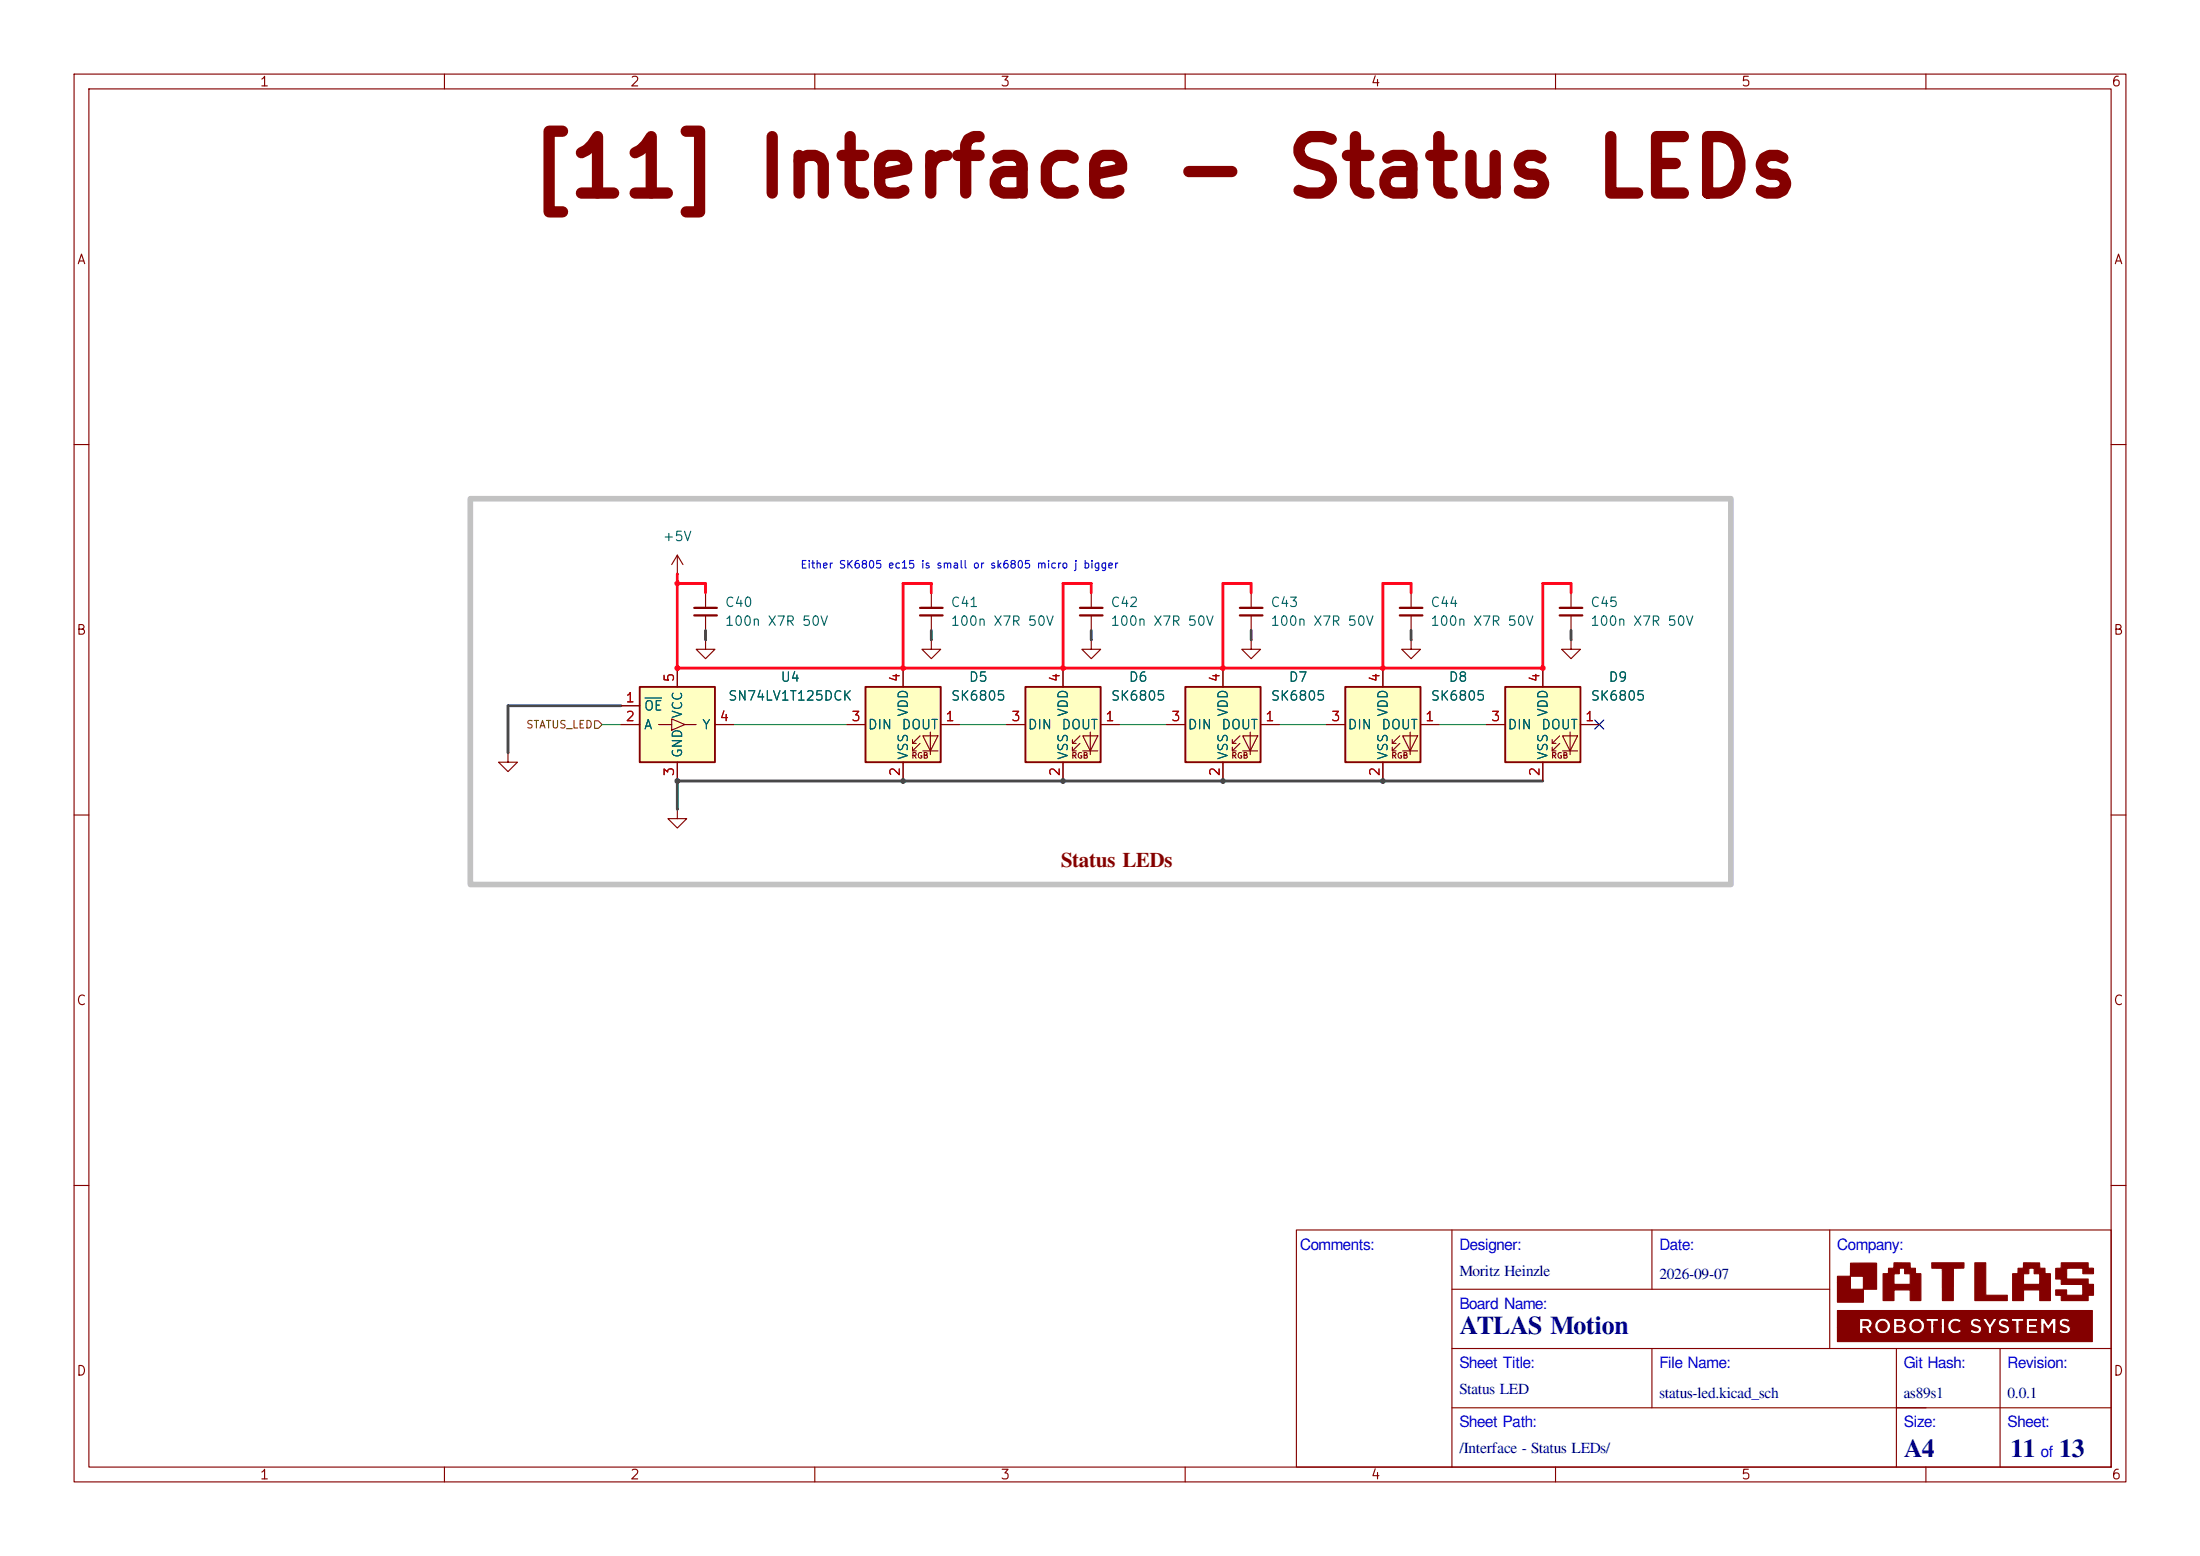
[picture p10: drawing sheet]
<svg xmlns="http://www.w3.org/2000/svg" width="297mm" height="210mm" viewBox="0 0 297 210" stroke-linecap="round" stroke-linejoin="round" font-family="sans-serif">
<g fill="none" stroke="#840000" stroke-width=".15">
<path d="M10 10h277v190h-277zM12 12h273v186h-273zM60 10v2M110 10v2M160 10v2M210 10v2M260 10v2M10 60h2M285 60h2M212.1 86.4v1.2h1.3l-1.3 1.3-1.3-1.3h1.3M212.1 86.4h.1M10 110h2"/>
<path d="M68.6 101.6v1.3h1.2l-1.2 1.2-1.3-1.2h1.3M68.6 101.6h.1M285 110h2M10 160h2M175 166h110v32h-110zM196 174h51M196 166v32M223 166v8M247 166v16M285 160h2M60 198v2M110 198v2"/>
<path d="M160 198v2M196 190h89M196 182h89M210 198v2M223 182v8M256 182v16M260 198v2M270 182v16"/>
</g>
<g fill="#840000" stroke="#840000" stroke-width=".15">
<path d="M248.1 176.9h34.4v4.2h-34.4v-1.9h2.9l.1 .8h.4v-.7h.3l.5 .7h.2h.3l-.5-.7 .4-.4h.4v.2a1.08 1.08 0 0 0 1.1 .9 1.08 1.08 0 0 0 1-1h.4v1h.9a.59 .59 0 0 0 .8-.3 .59 .59 0 0 0-.2-.7v-.1h.6a1.07 1.07 0 0 0 1.4 1.1 1.07 1.07 0 0 0 .3-1.9h.6v.3h.6v1.6h.5v-1h1v1h.4v-1h.4a1.07 1.07 0 0 0 .7 1 1.07 1.07 0 0 0 1.2-.3h1.1l.1 .1a1.04 1.04 0 0 0 1.5-.2 .6 .6 0 0 0-.6-.8l-.4-.2v-.1a.54 .54 0 0 1 .7 0l.3-.3-.4-.2h.6l.3 .6a1.37 1.37 0 0 1 .4 1.4h.5v-.3h.8a1 1 0 0 0 1.6-.2 .68 .68 0 0 0-.8-.8l-.2-.1v-.2l.2-.1 .5 .2 .2-.4h.3v.2l.6 .1v1.6h.5v-1h1v1h1.5v-.4h-1.1v-.4h1v-.2h.5v1h.5v-1.3l.5 .8 .6-.8v1.3h.5v-.3h.3a.95 .95 0 0 0 1.6-.2 .72 .72 0 0 0-.8-.8l-.3-.2a.54 .54 0 0 1 .8 0l.3-.3a.85 .85 0 0 0-1.5 .3 .84 .84 0 0 0 .9 .7l.2 .2a.64 .64 0 0 1-.9 0l-.3 .3h-.3v-1.8h-.5l-.6 .9-.5-.9h-.5v1.1h-.5v-.2h-1v-.4h1.1v-.5h-1.5v1.1h-1v-.6h.6v-.5h-1.7v.2h-.3l-.3-.1a.68 .68 0 0 0-.9 .1 .68 .68 0 0 0 0 .9l.5 .2a.27 .27 0 0 1 .2 0 .27 .27 0 0 1 .1 .3 .92 .92 0 0 1-.8-.1l-.3 .3h-.8v-.5l.7-1.2-.5-.1-.5 .8-.4-.8h-1.3a.64 .64 0 0 0-.9 .5 .64 .64 0 0 0 .7 .8l.4 .2a.39 .39 0 0 1-.3 .2 .39 .39 0 0 1-.4-.1l-.2-.1-.3 .3h-1.1l-.3-.3a.63 .63 0 0 1-.9 0 .63 .63 0 0 1 0-.9 .63 .63 0 0 1 .9 0l.3-.3a1.09 1.09 0 0 0-1.2-.2 1.09 1.09 0 0 0-.7 1h-.4v-1.1h-.4v1.1h-1v-.6h.6v-.5h-1.7v.2h-.6a1.08 1.08 0 0 0-1.7 .8h-.6l.1-.2a.64 .64 0 0 0-.2-.6 .64 .64 0 0 0-.7-.1l-.7-.1v1.1h-.4a1.08 1.08 0 0 0-1-1.1 1.08 1.08 0 0 0-1.1 1h-.4v-.1a.77 .77 0 0 0-1-.9l-.7 .1v1.2h-2.9z"/>
<path d="M248.1 172.3h1.7v-1.8h3.5v3.5h-1.7v1.8h-3.5v-2.7h1.7v.9h1.8v-1.7h-1.8v.8h-1.7z"/>
<path d="M254.2 171.9h1.5v1.4h2.2v-1.4h-.8v-.7h-.7v.7h-1.5l.1-.7h.7v-.8l2.2 .1v.7h.7v.7h.7v3.6h-1.4v-1.4h-2.2v1.4h-1.5z"/>
<path d="M260.8 170.4h4.3v.7l-1.4 .1v4.3h-1.5v-4.3h-1.4z"/>
<path d="M266.6 170.4h1.5v4.4h2.9v.7h-4.4z"/>
<path d="M271.7 171.9h1.5v1.4h2.2v-1.4h-.8v-.7h-.7v.7h-1.5v-.7h.8v-.8l2.2 .1v.7h.7v.7h.7v3.6h-1.4v-1.4h-2.2v1.4h-1.5z"/>
<path d="M277.5 171.2h.8v-.8h3.6v.8h.7v.7h-1.4v-.7h-2.2v1.4h2.9v.7h.7v1.5h-.7v.7h-3.6v-.7h-.8v-.7h1.5v.7h2.2v-1.4l-2.9-.1v-.7h-.8z"/>
<path d="M251.5 178.4h.5a.31 .31 0 0 1 .3 .4 .31 .31 0 0 1-.5 .1l-.3 .1z"/>
<path d="M256.1 179.1h.3a.38 .38 0 0 1 .5 .4l-.2 .1h-.6z"/>
<path d="M256.1 178.4h.6l.1 .1v.1l-.1 .1-.6 .1z"/>
<circle cx="254.2" cy="179" r=".63"/>
<circle cx="258.8" cy="179" r=".63"/>
</g>
<path d="M86.4 92.7h10.1v10.2h-10.1z" fill="#ffffc2"/>
<path d="M86.4 92.7h10.1v10.2h-10.1z" fill="none" stroke="#840000" stroke-width=".25"/>
<g fill="none" stroke="#840000" stroke-width=".15">
<path d="M91.4 77.5h.1M91.4 74.9v2.6M91.4 74.9l-.7 1.3M91.4 74.9l.8 1.3M83.8 97.8h2.6M83.8 95.3h2.6M88.9 97.8h1.8M90.7 97l1.8 .8-1.8 .8zM91.4 90.2v2.5M92.5 97.8h1.5M95.2 86.4v1.2h1.3l-1.3 1.3-1.2-1.3h1.2M95.2 86.4h.1"/>
<path d="M95.2 80v2M95.2 83.1v2M96.5 97.8h2.6M168.9 86.4v1.2h1.3l-1.3 1.3-1.3-1.3h1.3M168.9 86.4h.1M91.4 109.2v1.3h1.3l-1.3 1.3-1.2-1.3h1.2M91.4 109.2h.1M91.4 102.9v2.5"/>
</g>
<path d="M87.1 94.2h2.2" fill="none" stroke="#006464" stroke-width=".15"/>
<path d="M93.7 82h3.1M93.7 83.1h3.1" fill="none" stroke="#840000" stroke-width=".3"/>
<path d="M181.6 92.7h10.2v10.2h-10.2z" fill="#ffffc2"/>
<path d="M179.1 97.8h2.5M186.7 90.2v2.5M189 99.3l-1 1v-.5M189.4 99.3h2l-1 2zM190.4 98.8v3.1M191.8 97.8h2.5M186.7 102.9v2.5M188 100.3h.5M188 101.3h.5M189 100.3l-1 1v-.5M189.4 101.3h2" fill="none" stroke="#840000" stroke-width=".15"/>
<path d="M181.6 92.7h10.2v10.2h-10.2z" fill="none" stroke="#840000" stroke-width=".25"/>
<path d="M203.2 92.7h10.2v10.2h-10.2z" fill="#ffffc2"/>
<g fill="none" stroke="#840000" stroke-width=".15">
<path d="M200.7 97.8h2.5M208.3 90.2v2.5M210.6 99.3l-1.1 1v-.5M210.9 99.3h2.1l-1 2zM212 98.8v3.1M212.1 80v2M212.1 83.1v2M213.4 97.8h2.5M208.3 102.9v2.5M209.5 100.3h.6M209.5 101.3h.6M210.6 100.3l-1.1 1v-.5"/>
<path d="M210.9 101.3h2.1"/>
</g>
<path d="M203.2 92.7h10.2v10.2h-10.2z" fill="none" stroke="#840000" stroke-width=".25"/>
<path d="M210.6 82h3M210.6 83.1h3" fill="none" stroke="#840000" stroke-width=".3"/>
<path d="M116.8 92.7h10.2v10.2h-10.2z" fill="#ffffc2"/>
<g fill="none" stroke="#840000" stroke-width=".15">
<path d="M114.3 97.8h2.5M121.9 90.2v2.5M124.2 99.3l-1 1v-.5M124.6 99.3h2l-1 2zM125.6 98.8v3.1M125.7 86.4v1.2h1.3l-1.3 1.3-1.2-1.3h1.2M125.7 86.4h.1M125.7 80v2M125.7 83.1v2M127 97.8h2.5M168.9 80v2M168.9 83.1v2"/>
<path d="M190.5 86.4v1.2h1.3l-1.3 1.3-1.3-1.3h1.3M190.5 86.4h.1M190.5 80v2M190.5 83.1v2M121.9 102.9v2.5M123.2 100.3h.5M123.2 101.3h.5M124.2 100.3l-1 1v-.5M124.6 101.3h2"/>
</g>
<path d="M116.8 92.7h10.2v10.2h-10.2z" fill="none" stroke="#840000" stroke-width=".25"/>
<path d="M124.2 82h3.1M124.2 83.1h3.1M167.4 82h3M167.4 83.1h3M189 82h3M189 83.1h3" fill="none" stroke="#840000" stroke-width=".3"/>
<path d="M160 92.7h10.2v10.2h-10.2z" fill="#ffffc2"/>
<g fill="none" stroke="#840000" stroke-width=".15">
<path d="M147.3 86.4v1.2h1.3l-1.3 1.3-1.3-1.3h1.3M147.3 86.4h.1M147.3 80v2M147.3 83.1v2M157.5 97.8h2.5M165.1 90.2v2.5M167.4 99.3l-1 1v-.5M167.8 99.3h2l-1 2zM168.8 98.8v3.1M170.2 97.8h2.5M165.1 102.9v2.5M166.4 100.3h.5"/>
<path d="M166.4 101.3h.5M167.4 100.3l-1 1v-.5M167.8 101.3h2"/>
</g>
<path d="M160 92.7h10.2v10.2h-10.2z" fill="none" stroke="#840000" stroke-width=".25"/>
<path d="M145.8 82h3M145.8 83.1h3" fill="none" stroke="#840000" stroke-width=".3"/>
<path d="M138.4 92.7h10.2v10.2h-10.2z" fill="#ffffc2"/>
<g fill="none" stroke="#840000" stroke-width=".15">
<path d="M83.8 97.8h2.6M83.8 95.3h2.6M91.4 90.2v2.5M96.5 97.8h2.6M114.3 97.8h2.5M121.9 90.2v2.5M127 97.8h2.5M135.9 97.8h2.5M143.5 90.2v2.5M145.8 99.3l-1 1v-.5M146.2 99.3h2l-1 2zM147.2 98.8v3.1"/>
<path d="M148.6 97.8h2.5M157.5 97.8h2.5M165.1 90.2v2.5M170.2 97.8h2.5M179.1 97.8h2.5M186.7 90.2v2.5M191.8 97.8h2.5M200.7 97.8h2.5M208.3 90.2v2.5M213.4 97.8h2.5M91.4 102.9v2.5M121.9 102.9v2.5"/>
<path d="M143.5 102.9v2.5M144.8 100.3h.5M144.8 101.3h.5M145.8 100.3l-1 1v-.5M146.2 101.3h2M165.1 102.9v2.5M186.7 102.9v2.5M208.3 102.9v2.5"/>
</g>
<path d="M138.4 92.7h10.2v10.2h-10.2z" fill="none" stroke="#840000" stroke-width=".25"/>
<path d="M80.3 97.3h.5l.5 .5-.5 .5h-.5z" fill="none" stroke="#725600" stroke-width=".15"/>
<path d="M91.4 78.7h3.8v1.3M91.4 77.5v12.7h116.9v-11.5h3.8v1.3M125.7 80v-1.3h-3.8v11.5M147.3 80v-1.3h-3.8v11.5M168.9 80v-1.3h-3.8v11.5M190.5 80v-1.3h-3.8v11.5" fill="none" stroke="#ff061c" stroke-width=".38"/>
<path d="M81.3 97.8h2.5M99.1 97.8h15.2M129.5 97.8h6.4M151.1 97.8h6.4M172.7 97.8h6.4M194.3 97.8h6.4" fill="none" stroke="#009600" stroke-width=".15"/>
<path d="M83.8 95.3h-15.2v6.3M95.2 85.1v1.3M125.7 85.1v1.3M147.3 85.1v1.3M168.9 85.1v1.3M190.5 85.1v1.3M212.1 85.1v1.3M208.3 105.4h-116.9v3.8" fill="none" stroke="#484848" stroke-width=".38"/>
<path d="M215.3 97.2l1.2 1.2M216.5 97.2l-1.2 1.2" fill="none" stroke="#000084" stroke-width=".15"/>
<path d="M63.5 67.3h170.2v52.1h-170.2z" fill="none" stroke="#c2c2c2" stroke-width=".76"/>
<path d="M87.1 94.2h2.2" fill="none" stroke="#006464" stroke-width=".15"/>
<g fill="#ff061c" stroke="#ff061c" stroke-width=".14">
<circle cx="91.4" cy="78.7" r=".32"/>
<circle cx="91.4" cy="90.2" r=".32"/>
<circle cx="121.9" cy="90.2" r=".32"/>
<circle cx="143.5" cy="90.2" r=".32"/>
<circle cx="165.1" cy="90.2" r=".32"/>
<circle cx="186.7" cy="90.2" r=".32"/>
<circle cx="208.3" cy="90.2" r=".32"/>
</g>
<g fill="#484848" stroke="#484848" stroke-width=".14">
<circle cx="91.4" cy="105.4" r=".32"/>
<circle cx="121.9" cy="105.4" r=".32"/>
<circle cx="143.5" cy="105.4" r=".32"/>
<circle cx="165.1" cy="105.4" r=".32"/>
<circle cx="186.7" cy="105.4" r=".32"/>
</g>
<text font-size="7.6" fill="#840000" x="71.2" y="28.4">[11] Interface - Status LEDs</text>
<g font-size="3.5" fill="#00007f">
<text x="197" y="180.1">ATLAS Motion</text>
<text x="257" y="196.6">A4</text>
<text x="271.4" y="196.6">11</text>
<text x="278" y="196.6">13</text>
</g>
<text font-size="2.8" fill="#840000" x="143.2" y="117">Status LEDs</text>
<g font-size="2.1" fill="#00f">
<text x="175.5" y="168.7">Comments:</text>
<text x="197" y="168.7">Designer:</text>
<text x="224" y="168.7">Date:</text>
<text x="248" y="168.7">Company:</text>
<text x="197" y="176.7">Board Name:</text>
<text x="197" y="184.7">Sheet Title:</text>
<text x="224" y="184.7">File Name:</text>
<text x="257" y="184.7">Git Hash:</text>
<text x="271" y="184.7">Revision:</text>
<text x="197" y="192.7">Sheet Path:</text>
<text x="257" y="192.7">Size:</text>
<text x="271" y="192.7">Sheet:</text>
<text x="275.5" y="196.7">of</text>
</g>
<g font-size="2.1" fill="#00007f">
<text x="197" y="172.2">Moritz Heinzle</text>
<text x="224" y="172.7">2026-09-07</text>
<text x="197" y="188.2">Status LED</text>
<text x="224" y="188.7">status-led.kicad_sch</text>
<text x="257" y="188.7">as89s1</text>
<text x="271" y="188.7">0.0.1</text>
<text x="197" y="196.2">/Interface - Status LEDs/</text>
</g>
<g font-size="1.3" fill="#840000">
<text x="35" y="12">1</text>
<text x="85" y="12">2</text>
<text x="135" y="12">3</text>
<text x="185" y="12">4</text>
<text x="235" y="12">5</text>
<text x="285" y="12">6</text>
<text x="10.3" y="36">A</text>
<text x="285.3" y="36">A</text>
<text x="10.2" y="86">B</text>
<text x="285.2" y="86">B</text>
<text x="10.2" y="136">C</text>
<text x="285.2" y="136">C</text>
<text x="10.2" y="186">D</text>
<text x="285.2" y="186">D</text>
<text x="35" y="200">1</text>
<text x="85" y="200">2</text>
<text x="135" y="200">3</text>
<text x="185" y="200">4</text>
<text x="235" y="200">5</text>
<text x="285" y="200">6</text>
</g>
<g font-size="1.3" fill="#006464">
<text x="89.4" y="73.4">+5V</text>
<text x="97.8" y="82.2">C40</text>
<text x="128.3" y="82.2">C41</text>
<text x="149.8" y="82.2">C42</text>
<text x="171.4" y="82.2">C43</text>
<text x="193" y="82.2">C44</text>
<text x="214.6" y="82.2">C45</text>
<text x="97.8" y="84.8">100n X7R 50V</text>
<text x="128.3" y="84.8">100n X7R 50V</text>
<text x="149.8" y="84.8">100n X7R 50V</text>
<text x="171.4" y="84.8">100n X7R 50V</text>
<text x="193" y="84.8">100n X7R 50V</text>
<text x="214.6" y="84.8">100n X7R 50V</text>
<text x="98.2" y="94.9">SN74LV1T125DCK</text>
<text x="105.3" y="92.3">U4</text>
<text x="128.3" y="94.9">SK6805</text>
<text x="130.7" y="92.3">D5</text>
<text x="149.9" y="94.9">SK6805</text>
<text x="152.3" y="92.3">D6</text>
<text x="171.5" y="94.9">SK6805</text>
<text x="173.9" y="92.3">D7</text>
<text x="193.1" y="94.9">SK6805</text>
<text x="195.5" y="92.3">D8</text>
<text x="214.7" y="94.9">SK6805</text>
<text x="217.1" y="92.3">D9</text>
<text x="86.8" y="96.2">OE</text>
<text x="86.8" y="98.8">A</text>
<text x="92.4" y="97.1" transform="rotate(-90 92.4 97.1)">VCC</text>
<text x="94.7" y="98.8">Y</text>
<text x="117.1" y="98.8">DIN</text>
<text x="121.6" y="98.8">DOUT</text>
<text x="122.9" y="96.8" transform="rotate(-90 122.9 96.8)">VDD</text>
<text x="138.7" y="98.8">DIN</text>
<text x="143.2" y="98.8">DOUT</text>
<text x="144.5" y="96.8" transform="rotate(-90 144.5 96.8)">VDD</text>
<text x="160.2" y="98.8">DIN</text>
<text x="164.8" y="98.8">DOUT</text>
<text x="166.1" y="96.8" transform="rotate(-90 166.1 96.8)">VDD</text>
<text x="181.8" y="98.8">DIN</text>
<text x="186.4" y="98.8">DOUT</text>
<text x="187.7" y="96.8" transform="rotate(-90 187.7 96.8)">VDD</text>
<text x="203.4" y="98.8">DIN</text>
<text x="208" y="98.8">DOUT</text>
<text x="209.2" y="96.8" transform="rotate(-90 209.2 96.8)">VDD</text>
<text x="92.4" y="102.4" transform="rotate(-90 92.4 102.4)">GND</text>
<text x="122.9" y="102.6" transform="rotate(-90 122.9 102.6)">VSS</text>
<text x="144.5" y="102.6" transform="rotate(-90 144.5 102.6)">VSS</text>
<text x="166.1" y="102.6" transform="rotate(-90 166.1 102.6)">VSS</text>
<text x="187.7" y="102.6" transform="rotate(-90 187.7 102.6)">VSS</text>
<text x="209.2" y="102.6" transform="rotate(-90 209.2 102.6)">VSS</text>
</g>
<g font-size="1.3" fill="#a90000">
<text x="84.4" y="95.1">1</text>
<text x="91.3" y="92.2" transform="rotate(-90 91.3 92.2)">5</text>
<text x="121.8" y="92.2" transform="rotate(-90 121.8 92.2)">4</text>
<text x="143.4" y="92.2" transform="rotate(-90 143.4 92.2)">4</text>
<text x="165" y="92.2" transform="rotate(-90 165 92.2)">4</text>
<text x="186.6" y="92.2" transform="rotate(-90 186.6 92.2)">4</text>
<text x="208.1" y="92.2" transform="rotate(-90 208.1 92.2)">4</text>
<text x="84.4" y="97.7">2</text>
<text x="97.1" y="97.7">4</text>
<text x="114.8" y="97.7">3</text>
<text x="127.5" y="97.7">1</text>
<text x="136.4" y="97.7">3</text>
<text x="149.1" y="97.7">1</text>
<text x="158" y="97.7">3</text>
<text x="170.7" y="97.7">1</text>
<text x="179.6" y="97.7">3</text>
<text x="192.3" y="97.7">1</text>
<text x="201.2" y="97.7">3</text>
<text x="213.9" y="97.7">1</text>
<text x="91.3" y="104.9" transform="rotate(-90 91.3 104.9)">3</text>
<text x="121.8" y="104.9" transform="rotate(-90 121.8 104.9)">2</text>
<text x="143.4" y="104.9" transform="rotate(-90 143.4 104.9)">2</text>
<text x="165" y="104.9" transform="rotate(-90 165 104.9)">2</text>
<text x="186.6" y="104.9" transform="rotate(-90 186.6 104.9)">2</text>
<text x="208.1" y="104.9" transform="rotate(-90 208.1 104.9)">2</text>
</g>
<text font-size="1" fill="#0000c2" x="108" y="77">Either SK6805 ec15 is small or sk6805 micro j bigger</text>
<text font-size="1" fill="#725600" x="71" y="98.6">STATUS_LED</text>
<g font-size=".8" fill="#840000">
<text x="123" y="102.6">RGB</text>
<text x="144.6" y="102.6">RGB</text>
<text x="166.2" y="102.6">RGB</text>
<text x="187.8" y="102.6">RGB</text>
<text x="209.3" y="102.6">RGB</text>
</g>
</svg>
